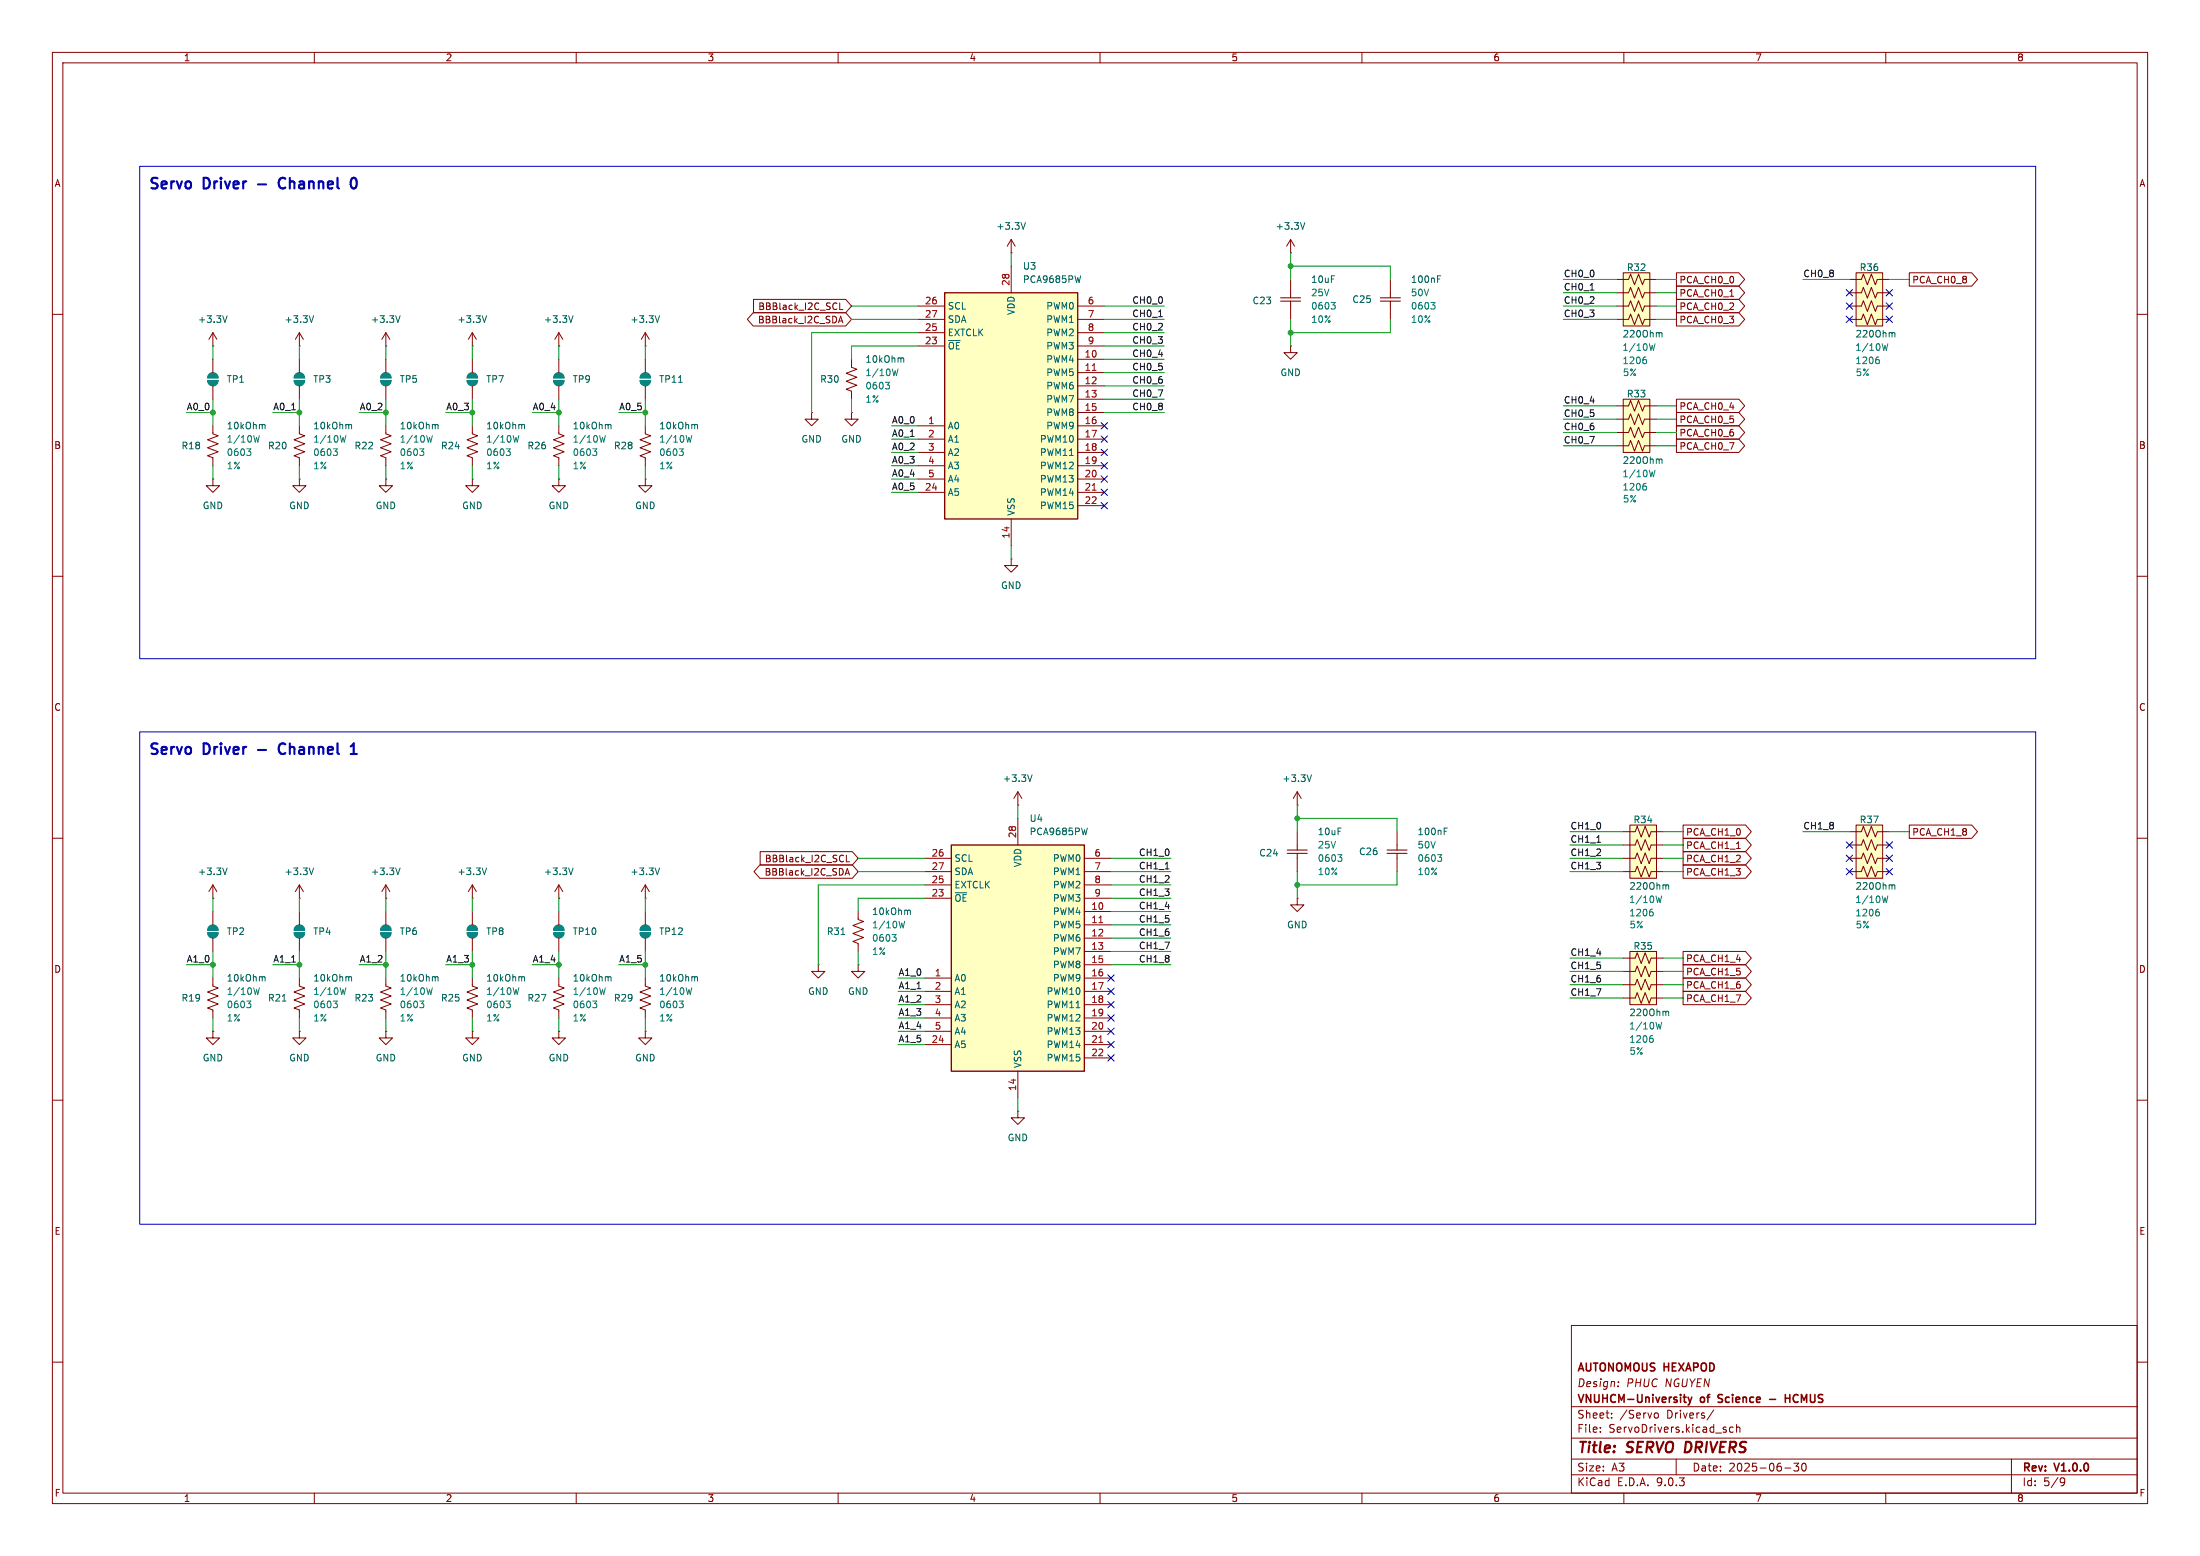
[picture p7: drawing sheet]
<svg xmlns="http://www.w3.org/2000/svg" width="420mm" height="297mm" viewBox="0 0 420 297" stroke-linecap="round" stroke-linejoin="round" font-family="sans-serif">
<g fill="none" stroke="#840000" stroke-width=".19">
<path d="M10 10h400v277h-400zM12 12h396v273h-396zM60 10v2M110 10v2M160 10v2M210 10v2M260 10v2M310 10v2M360 10v2M10 60h2M408 60h2M10 110h2"/>
<path d="M408 110h2M10 160h2M408 160h2M10 210h2M408 210h2M300 253h108v32h-108zM10 260h2M300 278.5h108M300 274.5h108M300 268.5h108M305.5 273.2v.2M305.5 272.5v.1"/>
<path d="M307.7 270.5v.2M307.7 269.8v.1M308.9 264.5v.2M309 263.8v.1M315.9 269.8l.4-.1 .3 .3-.2 .6-.3 .1-.2-.2M320 278.5v3M327.2 269.1l-1.3 1.9M330.9 272.5l-.5-.1-.2 .3 .1 .6h.6M331.5 272.5l.2-.1 .4 .1 .1 .9M331.5 271.9v1.5M342.4 279.3h1l-.5 .6 .4 .1v.6l-.2 .2-.7-.2M344.1 279.4l.2-.1a.8 .8 0 0 1 .5 .7 .8 .8 0 0 1-.5 .8l-.2-.2-.2-.4z"/>
<path d="M384 278.5v6.5M408 260h2M60 285v2M110 285v2M160 285v2M210 285v2M260 285v2M300 281.5h108M310 285v2M340.7 280.2h1.2M360 285v2M393.6 282.1l.5 .1a.99 .99 0 0 1-.4 1.4h-.3"/>
<path d="M394.2 282.7l-.3 .3h-.3"/>
</g>
<path d="M321.9 275.2l-.3 2h.5" fill="none" stroke="#840000" stroke-width=".4"/>
<path d="M321.3 266.7h.6M321.6 267.6l.3 .1M322.3 266.7l.3 1M322.6 267.7l-.3 .5M323 266.7l-.4 1M328 267.6l.2 .1M328 266.3v.5M337.8 267.1h1.2M340.8 266.2v1.5M340.8 266.9h.9M341.7 266.2v1.5" fill="none" stroke="#840000" stroke-width=".3"/>
<path d="M181.6 161.3h25.4v43.2h-25.4z" fill="#ffffc2"/>
<path d="M181.6 161.3h25.4v43.2h-25.4z" fill="none" stroke="#840000" stroke-width=".25"/>
<g fill="none" stroke="#840000" stroke-width=".19">
<path d="M40.6 66h.1M40.6 63.5l-.7 1.3M40.6 63.5l.8 1.3M40.6 63.5v2.5M57.1 66h.1M57.1 63.5l-.7 1.3M57.1 63.5l.8 1.3M57.1 63.5v2.5M57.1 68.6v2.5M57.1 73.7v2.5M73.7 66h.1M73.7 63.5v2.5"/>
<path d="M73.7 68.6v2.5M73.7 73.7v2.5M73.7 63.5l-.8 1.3M73.7 63.5l.7 1.3M90.2 66h.1M90.2 63.5v2.5M90.2 63.5l-.8 1.3M90.2 63.5l.7 1.3M40.6 91.4v1.3h1.3l-1.3 1.3-1.2-1.3h1.2M40.6 91.4h.1M40.6 81.3v1.5l1.1 .4-2.1 .7 2.1 .8-2.1 .8 2.1 .7-2.1 .8 1 .4v1.5M57.1 91.4v1.3h1.3l-1.3 1.3-1.2-1.3h1.2"/>
<path d="M57.1 91.4h.1M57.1 81.3v1.5l1.1 .4-2.1 .7 2.1 .8-2.1 .8 2.1 .7-2.1 .8 1 .4v1.5M90.2 91.4v1.3h1.2l-1.2 1.3-1.3-1.3h1.3M90.2 91.4h.1M194.3 156.2v5.1M247.6 153.7h.1M247.6 151.1l-.7 1.3M247.6 151.1l.8 1.3M247.6 151.1v2.6M247.6 158.8v2.5M40.6 171.5h.1M40.6 168.9v2.6"/>
<path d="M40.6 168.9l-.7 1.3M40.6 168.9l.8 1.3M73.7 171.5h.1M73.7 168.9v2.6M73.7 174v2.5M73.7 179.1v2.5M73.7 168.9l-.8 1.3M73.7 168.9l.7 1.3M90.2 174v2.5M90.2 179.1v2.5M176.5 163.8h5.1M176.5 166.4h5.1"/>
<path d="M176.5 168.9h5.1M176.5 171.5h5.1M207 163.8h5.1M207 166.4h5.1M207 168.9h5.1M207 171.5h5.1M207 174h5.1M207 176.5h5.1M207 179.1h5.1M247.6 171.5v1.2h1.3l-1.3 1.3-1.2-1.3h1.2M247.6 171.5h.1M247.6 163.8v2.6"/>
<path d="M176.5 186.7h5.1M176.5 189.2h5.1M176.5 191.8h5.1M176.5 194.3h5.1M176.5 196.9h5.1M176.5 199.4h5.1M207 186.7h5.1M207 189.2h5.1M207 191.8h5.1M207 194.3h5.1M207 196.9h5.1M207 199.4h5.1"/>
<path d="M207 181.6h5.1M207 184.2h5.1M194.3 204.5v5.1M207 201.9h5.1"/>
</g>
<path d="M209.8 176.1h.7M209.8 199h.7" fill="none" stroke="#a90000" stroke-width=".19"/>
<path d="M43.4 60.3l-.5 1.2M59.9 60.3l-.5 1.2M76.4 60.3l-.4 1.2M92.9 60.3l-.4 1.2M50.2 81l.4 .2v.7M66.8 81l.3 .2v.7M207.6 158.1l-.3 1.2M250.4 147.9l-.5 1.3M43.4 165.7l-.5 1.2M76.4 165.7l-.4 1.2" fill="none" stroke="#006464" stroke-width=".19"/>
<g fill="none" stroke="#008484" stroke-width=".19">
<path d="M56.1 72.6h2.1M56.1 72.1h2.1M72.6 72.6h2.1M72.6 72.1h2.1M47.1 85.7h.8l-.4 .5M47.6 86.2l.3 .2v.3l-.3 .2M49.5 83.1l-.3 1.3-.2-.9-.3 .9M63.6 85.7h.8l-.4 .5M64.2 86.2l.2 .2v.3l-.2 .2M66 83.1l-.3 1.3-.2-.9-.3 .9M72.6 178.1h2.1M72.6 177.5h2.1"/>
<path d="M89.2 178.1h2M89.2 177.5h2M255.4 163.1h.8l-.5 .5M255.9 163.6l.3 .3v.3l-.3 .2"/>
</g>
<g fill="#008484" stroke="#008484" stroke-width=".19">
<path d="M89.2 178.1h2a1.02 1.02 0 0 1-1 1 1.02 1.02 0 0 1-1-1z"/>
<path d="M89.5 176.8a1.02 1.02 0 0 1 1.1-.2 1.02 1.02 0 0 1 .6 .9h-2z"/>
<path d="M72.6 72.6h2.1a1.02 1.02 0 0 1-1 1.1 1.02 1.02 0 0 1-1.1-1.1z"/>
<path d="M72.9 71.4a1.02 1.02 0 0 1 1.1-.2 1.02 1.02 0 0 1 .7 .9h-2.1z"/>
<path d="M72.6 178.1h2.1a1.02 1.02 0 0 1-1 1 1.02 1.02 0 0 1-1.1-1z"/>
<path d="M72.9 176.8a1.02 1.02 0 0 1 1.1-.2 1.02 1.02 0 0 1 .7 .9h-2.1z"/>
<path d="M56.1 72.6h2.1a1.02 1.02 0 0 1-1.1 1.1 1.02 1.02 0 0 1-1-1.1z"/>
<path d="M56.4 71.4a1.02 1.02 0 0 1 1.1-.2 1.02 1.02 0 0 1 .7 .9h-2.1z"/>
</g>
<path d="M245.7 162.9h3.9M245.7 162.3h3.9M247.6 161.3v1M247.6 162.9v.9" fill="none" stroke="#840000" stroke-width=".2"/>
<path d="M309.9 76.2h5.1v10.2h-5.1z" fill="#ffffc2"/>
<g fill="none" stroke="#840000" stroke-width=".19">
<path d="M246.4 53.3v2.6M246.4 58.4v2.6M40.6 68.6v2.5M40.6 73.7v2.5M123.2 68.6v2.5M123.2 73.7v2.5M308.6 77.5h2.3l.4-1 .7 2 .8-2 .8 2 .3-1h2.3M309.9 76.2h5.1v10.2h-5.1zM73.7 91.4v1.3h1.2l-1.2 1.3-1.3-1.3h1.3M73.7 91.4h.1M308.6 85.1h2.3l.4-1 .7 2 .8-2 .8 2 .3-1h2.3M308.6 82.6h2.3l.4-1.1 .7 2.1 .8-2.1 .8 2.1 .3-1h2.3"/>
<path d="M308.6 80h2.3l.4-1 .7 2 .8-2 .8 2 .3-1h2.3M193 106.7v1.3h1.3l-1.3 1.2-1.2-1.2h1.2M193 106.7h.1M266.7 158.8v2.5M40.6 174v2.5M40.6 179.1v2.5M266.7 163.8v2.6M90.2 196.9v1.2h1.2l-1.2 1.3-1.3-1.3h1.3M90.2 196.9h.1M106.7 196.9v1.2h1.2l-1.2 1.3-1.3-1.3h1.3M106.7 196.9h.1M106.7 186.7v1.5l1 .4-2 .8 2 .7-2 .8 2 .7-2 .8 1 .4v1.5"/>
<path d="M123.2 186.7v1.5l1 .4-2 .8 2 .7-2 .8 2 .7-2 .8 1 .4v1.5"/>
</g>
<path d="M129.5 73h.8M316.9 87.6l.4 .2v.7M275.7 158.7h.4M275.7 158.1h.6M116.3 186.4l.3 .2v.7M132.8 186.4l.4 .2v.7" fill="none" stroke="#006464" stroke-width=".19"/>
<g fill="none" stroke="#008484" stroke-width=".19">
<path d="M254.1 57.7h.8l-.4 .5M254.7 58.2l.2 .3v.3l-.2 .2M39.6 72.6h2.1M39.6 72.1h2.1M122.2 72.6h2M122.2 72.1h2M314 92.3h.2M314.1 92.8l.2 .2v.3l-.2 .2M316 89.7l-.4 1.3-.2-.9-.2 .9M39.6 178.1h2.1M39.6 177.5h2.1M274.4 163.1h.8l-.4 .5"/>
<path d="M275 163.6l.2 .3v.3l-.2 .2M113.1 191.1h.8l-.4 .5M113.7 191.6l.2 .2v.3l-.2 .2M115.6 188.5l-.3 1.3-.3-.9-.2 .9M129.7 191.1h.7l-.4 .5M130.2 191.6l.2 .2v.3l-.2 .2M132.1 188.5l-.3 1.3-.3-.9-.2 .9"/>
</g>
<path d="M244.5 57.5h3.8M244.5 56.8h3.8M246.4 55.9v.9M246.4 57.5v.9M264.8 162.9h3.8M264.8 162.3h3.8M266.7 161.3v1M266.7 162.9v.9" fill="none" stroke="#840000" stroke-width=".2"/>
<g fill="#008484" stroke="#008484" stroke-width=".19">
<path d="M39.6 72.6h2.1a1.02 1.02 0 0 1-1.1 1.1 1.02 1.02 0 0 1-1-1.1z"/>
<path d="M39.9 71.4a1.02 1.02 0 0 1 1.1-.2 1.02 1.02 0 0 1 .7 .9h-2.1z"/>
<path d="M39.6 178.1h2.1a1.02 1.02 0 0 1-1.1 1 1.02 1.02 0 0 1-1-1z"/>
<path d="M39.9 176.8a1.02 1.02 0 0 1 1.1-.2 1.02 1.02 0 0 1 .7 .9h-2.1z"/>
<path d="M122.2 72.6h2a1.02 1.02 0 0 1-1 1.1 1.02 1.02 0 0 1-1-1.1z"/>
<path d="M122.5 71.4a1.02 1.02 0 0 1 1.1-.2 1.02 1.02 0 0 1 .6 .9h-2z"/>
</g>
<path d="M354.3 157.5h5.1v10.1h-5.1z" fill="#ffffc2"/>
<path d="M353.1 158.8h2.2l.4-1.1 .8 2.1 .8-2.1 .7 2.1 .4-1h2.3M354.3 157.5h5.1v10.1h-5.1zM353.1 166.4h2.2l.4-1 .8 2 .8-2 .7 2 .4-1h2.3M353.1 163.8h2.2l.4-1 .8 2 .8-2 .7 2 .4-1h2.3M353.1 161.3h2.2l.4-1 .8 2 .8-2 .7 2 .4-1h2.3" fill="none" stroke="#840000" stroke-width=".19"/>
<path d="M361.4 168.9l.3 .2v.6" fill="none" stroke="#006464" stroke-width=".19"/>
<path d="M358.4 173.6h.3M358.6 174l.2 .3v.3l-.2 .2M360.4 171l-.3 1.3-.2-.9-.3 .9" fill="none" stroke="#008484" stroke-width=".19"/>
<path d="M311.1 181.6h5.1v10.2h-5.1z" fill="#ffffc2"/>
<path d="M309.9 190.5h2.3l.3-1 .8 2 .8-2 .7 2 .4-1h2.3M309.9 188h2.3l.3-1.1 .8 2.1 .8-2.1 .7 2.1 .4-1h2.3M309.9 185.4h2.3l.3-1 .8 2 .8-2 .7 2 .4-1h2.3M309.9 182.9h2.3l.3-1 .8 2 .8-2 .7 2 .4-1h2.3M311.1 181.6h5.1v10.2h-5.1z" fill="none" stroke="#840000" stroke-width=".19"/>
<path d="M318.2 193l.4 .2v.7" fill="none" stroke="#006464" stroke-width=".19"/>
<path d="M315.3 197.7h.2M315.4 198.2l.2 .2v.3l-.2 .3M317.2 195.1l-.3 1.3-.2-.9-.3 .9" fill="none" stroke="#008484" stroke-width=".19"/>
<path d="M311.1 157.5h5.1v10.1h-5.1z" fill="#ffffc2"/>
<g fill="none" stroke="#840000" stroke-width=".19">
<path d="M193 48.3h.1M193 45.7l-.7 1.3M193 45.7l.8 1.3M193 45.7v2.6M265.4 53.3v2.6M265.4 58.4v2.6M246.4 66v1.3h1.2l-1.2 1.3-1.3-1.3h1.3M246.4 66h.1M73.7 81.3v1.5l1 .4-2.1 .7 2.1 .8-2.1 .8 2.1 .7-2.1 .8 1.1 .4v1.5M123.2 81.3v1.5l1 .4-2 .7 2 .8-2 .8 2 .7-2 .8 1 .4v1.5M309.9 158.8h2.3l.3-1.1 .8 2.1 .8-2.1 .7 2.1 .4-1h2.3M311.1 157.5h5.1v10.1h-5.1z"/>
<path d="M57.1 171.5h.1M57.1 168.9l-.7 1.3M57.1 168.9l.8 1.3M57.1 168.9v2.6M57.1 174v2.5M57.1 179.1v2.5M309.9 166.4h2.3l.3-1 .8 2 .8-2 .7 2 .4-1h2.3M309.9 163.8h2.3l.3-1 .8 2 .8-2 .7 2 .4-1h2.3M309.9 161.3h2.3l.3-1 .8 2 .8-2 .7 2 .4-1h2.3M40.6 196.9v1.2h1.3l-1.3 1.3-1.2-1.3h1.2M40.6 196.9h.1M40.6 186.7v1.5l1.1 .4-2.1 .8 2.1 .7-2.1 .8 2.1 .7-2.1 .8 1 .4v1.5"/>
<path d="M57.1 196.9v1.2h1.3l-1.3 1.3-1.2-1.3h1.2M57.1 196.9h.1M73.7 196.9v1.2h1.2l-1.2 1.3-1.3-1.3h1.3M73.7 196.9h.1M73.7 186.7v1.5l1 .4-2.1 .8 2.1 .7-2.1 .8 2.1 .7-2.1 .8 1.1 .4v1.5M90.2 186.7v1.5l1 .4-2 .8 2 .7-2 .8 2 .7-2 .8 1 .4v1.5M123.2 196.9v1.2h1.3l-1.3 1.3-1.3-1.3h1.3M123.2 196.9h.1M156.2 184.2v1.2h1.3l-1.3 1.3-1.3-1.3h1.3M156.2 184.2h.1M163.8 184.2v1.2h1.3l-1.3 1.3-1.2-1.3h1.2M163.8 184.2h.1"/>
<path d="M194.3 212.1v1.3h1.3l-1.3 1.2-1.3-1.2h1.3M194.3 212.1h.1"/>
</g>
<path d="M195.8 42.5l-.5 1.3M274.4 53.3h.5M274.4 52.6h.6M83.3 81l.3 .2v.7M132.8 81l.4 .2v.7M59.9 165.7l-.5 1.2M318.2 168.9l.4 .2v.6M50.2 186.4l.4 .2v.7M83.3 186.4l.3 .2v.7M99.8 186.4l.3 .2v.7" fill="none" stroke="#006464" stroke-width=".19"/>
<g fill="none" stroke="#008484" stroke-width=".19">
<path d="M273.2 57.7h.7l-.4 .5M273.7 58.2l.2 .3v.3l-.2 .2M80.1 85.7h.8l-.4 .5M80.7 86.2l.2 .2v.3l-.2 .2M82.5 83.1l-.3 1.3-.2-.9-.2 .9M129.7 85.7h.7l-.4 .5M130.2 86.2l.2 .2v.3l-.2 .2M132.1 83.1l-.3 1.3-.3-.9-.2 .9M56.1 178.1h2.1M56.1 177.5h2.1M315.3 173.6h.2M315.4 174l.2 .3v.3l-.2 .2"/>
<path d="M317.2 171l-.3 1.3-.2-.9-.3 .9M47.1 191.1h.8l-.4 .5M47.6 191.6l.3 .2v.3l-.3 .2M49.5 188.5l-.3 1.3-.2-.9-.3 .9M80.1 191.1h.8l-.4 .5M80.7 191.6l.2 .2v.3l-.2 .2M82.5 188.5l-.3 1.3-.2-.9-.2 .9M96.6 191.1h.8l-.4 .5M97.2 191.6l.2 .2v.3l-.2 .2M99.1 188.5l-.4 1.3-.2-.9-.2 .9"/>
</g>
<g fill="#008484" stroke="#008484" stroke-width=".19">
<path d="M56.1 178.1h2.1a1.02 1.02 0 0 1-1.1 1 1.02 1.02 0 0 1-1-1z"/>
<path d="M56.4 176.8a1.02 1.02 0 0 1 1.1-.2 1.02 1.02 0 0 1 .7 .9h-2.1z"/>
</g>
<path d="M263.5 57.5h3.8M263.5 56.8h3.8M265.4 55.9v.9M265.4 57.5v.9" fill="none" stroke="#840000" stroke-width=".2"/>
<path d="M354.3 52.1h5.1v10.1h-5.1z" fill="#ffffc2"/>
<path d="M353.1 58.4h2.2l.4-1 .8 2 .8-2 .7 2 .4-1h2.3M353.1 55.9h2.2l.4-1 .8 2 .8-2 .7 2 .4-1h2.3M353.1 53.3h2.2l.4-1 .8 2.1 .8-2.1 .7 2.1 .4-1.1h2.3M354.3 52.1h5.1v10.1h-5.1zM123.2 66h.1M123.2 63.5l-.8 1.3M123.2 63.5l.8 1.3M123.2 63.5v2.5M353.1 61h2.2l.4-1.1 .8 2.1 .8-2.1 .7 2.1 .4-1h2.3" fill="none" stroke="#840000" stroke-width=".19"/>
<path d="M125.9 60.3l-.4 1.2M361.4 63.5l.3 .2v.6" fill="none" stroke="#006464" stroke-width=".19"/>
<path d="M358.4 68.1h.3M358.6 68.6l.2 .3v.3l-.2 .2M360.4 65.6l-.3 1.3-.2-.9-.3 .9" fill="none" stroke="#008484" stroke-width=".19"/>
<path d="M180.3 55.9h25.4v43.2h-25.4z" fill="#ffffc2"/>
<path d="M180.3 55.9h25.4v43.2h-25.4z" fill="none" stroke="#840000" stroke-width=".25"/>
<g fill="none" stroke="#840000" stroke-width=".19">
<path d="M175.3 58.4h5M193 50.8v5.1M205.7 58.4h5.1M246.4 48.3h.1M246.4 45.7l-.8 1.3M246.4 45.7l.7 1.3M246.4 45.7v2.6M90.2 68.6v2.5M90.2 73.7v2.5M106.7 66h.1M106.7 63.5l-.8 1.3M106.7 63.5l.7 1.3"/>
<path d="M106.7 63.5v2.5M106.7 68.6v2.5M106.7 73.7v2.5M154.9 78.7v1.3h1.3l-1.3 1.3-1.2-1.3h1.2M154.9 78.7h.1M162.6 68.6v1.5l1 .4-2.1 .7 2.1 .8-2.1 .8 2.1 .7-2.1 .8 1.1 .4v1.5M162.6 78.7v1.3h1.2l-1.2 1.3-1.3-1.3h1.3M162.6 78.7h.1M175.3 61h5M175.3 63.5h5M175.3 66h5M205.7 61h5.1"/>
<path d="M205.7 63.5h5.1M205.7 66h5.1M205.7 68.6h5.1M205.7 71.1h5.1M205.7 73.7h5.1M205.7 76.2h5.1M205.7 78.7h5.1M90.2 81.3v1.5l1 .4-2 .7 2 .8-2 .8 2 .7-2 .8 1 .4v1.5M106.7 81.3v1.5l1 .4-2 .7 2 .8-2 .8 2 .7-2 .8 1 .4v1.5M106.7 91.4v1.3h1.2l-1.2 1.3-1.3-1.3h1.3M106.7 91.4h.1M123.2 91.4v1.3h1.3l-1.3 1.3-1.3-1.3h1.3"/>
<path d="M123.2 91.4h.1M175.3 81.3h5M175.3 83.8h5M175.3 86.4h5M175.3 88.9h5M175.3 91.4h5M175.3 94h5M193 99.1v5M205.7 81.3h5.1M205.7 83.8h5.1M205.7 86.4h5.1M205.7 88.9h5.1"/>
<path d="M205.7 91.4h5.1M205.7 94h5.1M205.7 96.5h5.1M194.3 153.7h.1M194.3 151.1l-.8 1.3M194.3 151.1l.8 1.3M194.3 151.1v2.6M90.2 171.5h.1M90.2 168.9v2.6M90.2 168.9l-.8 1.3M90.2 168.9l.7 1.3M106.7 171.5h.1"/>
<path d="M106.7 168.9v2.6M106.7 174v2.5M106.7 179.1v2.5M106.7 168.9l-.8 1.3M106.7 168.9l.7 1.3M123.2 171.5h.1M123.2 168.9v2.6M123.2 174v2.5M123.2 179.1v2.5M123.2 168.9l-.8 1.3M123.2 168.9l.8 1.3M163.8 174v1.5l1 .4-2 .8 2 .7-2 .8 2 .7-2 .8 1 .4v1.5"/>
<path d="M57.1 186.7v1.5l1.1 .4-2.1 .8 2.1 .7-2.1 .8 2.1 .7-2.1 .8 1 .4v1.5"/>
</g>
<path d="M208.5 70.7h.7M208.5 93.6h.7" fill="none" stroke="#a90000" stroke-width=".19"/>
<g fill="none" stroke="#006464" stroke-width=".19">
<path d="M206.3 52.6l-.3 1.3M249.1 42.5l-.4 1.3M109.4 60.3l-.4 1.2M172.2 68.3l.3 .2v.7M99.8 81l.3 .2v.7M116.3 81l.3 .2v.7M197 147.9l-.4 1.3M92.9 165.7l-.4 1.2M109.4 165.7l-.4 1.2M125.9 165.7l-.4 1.2M160.6 178.4h.7M173.4 173.7l.4 .2v.7"/>
<path d="M53.9 191.1h.7M66.8 186.4l.3 .2v.7"/>
</g>
<g fill="none" stroke="#008484" stroke-width=".19">
<path d="M89.2 72.6h2M89.2 72.1h2M105.7 72.6h2M105.7 72.1h2M169 73h.8l-.4 .5M169.6 73.5l.2 .2v.3l-.2 .2M171.4 70.4l-.3 1.3-.2-.9-.2 .9M96.6 85.7h.8l-.4 .5M97.2 86.2l.2 .2v.3l-.2 .2M99.1 83.1l-.4 1.3-.2-.9-.2 .9M113.1 85.7h.8l-.4 .5M113.7 86.2l.2 .2v.3l-.2 .2"/>
<path d="M115.6 83.1l-.3 1.3-.3-.9-.2 .9M105.7 178.1h2M105.7 177.5h2M122.2 178.1h2M122.2 177.5h2M170.3 178.4h.8l-.4 .5M170.8 178.9l.3 .2v.3l-.3 .2M172.7 175.8l-.3 1.3-.2-.9-.3 .9M63.6 191.1h.8l-.4 .5M64.2 191.6l.2 .2v.3l-.2 .2M66 188.5l-.3 1.3-.2-.9-.3 .9"/>
</g>
<g fill="#008484" stroke="#008484" stroke-width=".19">
<path d="M89.2 72.6h2a1.02 1.02 0 0 1-1 1.1 1.02 1.02 0 0 1-1-1.1z"/>
<path d="M89.5 71.4a1.02 1.02 0 0 1 1.1-.2 1.02 1.02 0 0 1 .6 .9h-2z"/>
<path d="M105.7 178.1h2a1.02 1.02 0 0 1-1 1 1.02 1.02 0 0 1-1-1z"/>
<path d="M106 176.8a1.02 1.02 0 0 1 1.1-.2 1.02 1.02 0 0 1 .6 .9h-2z"/>
<path d="M122.2 178.1h2a1.02 1.02 0 0 1-1 1 1.02 1.02 0 0 1-1-1z"/>
<path d="M122.5 176.8a1.02 1.02 0 0 1 1.1-.2 1.02 1.02 0 0 1 .6 .9h-2z"/>
<path d="M105.7 72.6h2a1.02 1.02 0 0 1-1 1.1 1.02 1.02 0 0 1-1-1.1z"/>
<path d="M106 71.4a1.02 1.02 0 0 1 1.1-.2 1.02 1.02 0 0 1 .6 .9h-2z"/>
</g>
<path d="M309.9 52.1h5.1v10.1h-5.1z" fill="#ffffc2"/>
<g fill="none" stroke="#840000" stroke-width=".19">
<path d="M143.8 59.7h17.6l1.2 1.3-1.2 1.2h-17.6l-1.1-1.2zM143.8 57.1h17.6l1.2 1.3-1.2 1.3h-17.6zM160.3 57.8v1.3h.6M308.6 58.4h2.3l.4-1 .7 2 .8-2 .8 2 .3-1h2.3M308.6 55.9h2.3l.4-1 .7 2 .8-2 .8 2 .3-1h2.3M308.6 53.3h2.3l.4-1 .7 2.1 .8-2.1 .8 2.1 .3-1.1h2.3M309.9 52.1h5.1v10.1h-5.1zM320 54.6h12l1.1 1.3-1.1 1.3h-12zM320 57.1h12l1.1 1.3-1.1 1.3h-12zM320 59.7h12l1.1 1.3-1.1 1.2h-12zM320 52.1h12l1.1 1.2-1.1 1.3h-12zM330.2 56.6h.8"/>
<path d="M364.5 52.1h11.9l1.1 1.2-1.1 1.3h-11.9zM160.1 61.6l.4-1.2 .4 1.2M160.2 61.3h.6M308.6 61h2.3l.4-1.1 .7 2.1 .8-2.1 .8 2.1 .3-1h2.3M320 76.2h12l1.1 1.3-1.1 1.2h-12zM320 78.7h12l1.1 1.3-1.1 1.3h-12zM320 81.3h12l1.1 1.3-1.1 1.2h-12zM320 83.8h12l1.1 1.3-1.1 1.3h-12zM321.3 157.5h11.9l1.1 1.3-1.1 1.2h-11.9zM364.5 157.5h11.9l1.1 1.3-1.1 1.2h-11.9zM145.1 165.1h17.6l1.1 1.3-1.1 1.2h-17.6l-1.2-1.2zM145.1 162.6h17.6l1.1 1.2-1.1 1.3h-17.6z"/>
<path d="M161.3 167l.5-1.2 .4 1.2M161.5 166.7h.6M161.6 163.2v1.3h.6M321.3 165.1h11.9l1.1 1.3-1.1 1.2h-11.9zM321.3 162.6h11.9l1.1 1.2-1.1 1.3h-11.9zM321.3 160h11.9l1.1 1.3-1.1 1.3h-11.9zM331.5 162h.7M321.3 181.6h11.9l1.1 1.3-1.1 1.3h-11.9zM321.3 189.2h11.9l1.1 1.3-1.1 1.3h-11.9zM321.3 184.1h11.9l1.1 1.3-1.1 1.3h-11.9zM321.3 186.7h11.9l1.1 1.3-1.1 1.2h-11.9z"/>
</g>
<path d="M316.9 63.5l.4 .2v.6" fill="none" stroke="#006464" stroke-width=".19"/>
<path d="M314 68.1h.2M314.1 68.6l.2 .3v.3l-.2 .2M316 65.6l-.4 1.3-.2-.9-.2 .9" fill="none" stroke="#008484" stroke-width=".19"/>
<path d="M303.6 55.4h.7M221.2 60.4h.7M222.5 165.9h.7M304.8 160.8h.8" fill="none" stroke="#0f0f0f" stroke-width=".19"/>
<g fill="none" stroke="#009600" stroke-width=".19">
<path d="M162.6 58.4h12.7M193 48.3v2.5M210.8 58.4h11.4M246.4 48.3v5M246.4 50.8h19v2.5M298.4 53.3h10.2M298.4 58.4h10.2M298.4 55.9h10.2M316.2 53.3h3.8M316.2 58.4h3.8M316.2 55.9h3.8M344.2 53.3h8.9"/>
<path d="M360.7 53.3h3.8M35.6 78.7h5M40.6 66v2.6M40.6 76.2v5.1M52.1 78.7h5M57.1 66v2.6M57.1 76.2v5.1M68.6 78.7h5.1M73.7 66v2.6M73.7 76.2v5.1M85.1 78.7h5.1M90.2 66v2.6"/>
<path d="M90.2 76.2v5.1M101.6 78.7h5.1M106.7 66v2.6M106.7 76.2v5.1M118.1 78.7h5.1M123.2 66v2.6M123.2 76.2v5.1M162.6 61h12.7M162.6 76.2v2.5M175.3 63.5h-20.4v15.2M175.3 66h-12.7v2.6M210.8 78.7h11.4"/>
<path d="M210.8 63.5h11.4M210.8 61h11.4M210.8 66h11.4M210.8 71.1h11.4M210.8 68.6h11.4M210.8 73.7h11.4M210.8 76.2h11.4M246.4 61v5M265.4 61v2.5h-19M298.4 77.5h10.2M298.4 61h10.2M316.2 77.5h3.8"/>
<path d="M316.2 61h3.8M40.6 88.9v2.5M57.1 88.9v2.5M73.7 88.9v2.5M90.2 88.9v2.5M106.7 88.9v2.5M123.2 88.9v2.5M170.2 81.3h5.1M170.2 83.8h5.1M170.2 91.4h5.1M170.2 94h5.1M170.2 88.9h5.1"/>
<path d="M170.2 86.4h5.1M298.4 82.6h10.2M298.4 85.1h10.2M298.4 80h10.2M316.2 82.6h3.8M316.2 85.1h3.8M316.2 80h3.8M193 104.1v2.6M194.3 153.7v2.5M247.6 153.7v5.1M247.6 156.2h19.1v2.6M299.7 158.8h10.2"/>
<path d="M317.5 158.8h3.8M344.2 158.8h8.9M360.7 158.8h3.8M40.6 171.5v2.5M57.1 171.5v2.5M73.7 171.5v2.5M90.2 171.5v2.5M106.7 171.5v2.5M123.2 171.5v2.5M163.8 163.8h12.7M163.8 166.4h12.7M176.5 171.5h-12.7v2.5"/>
<path d="M176.5 168.9h-20.3v15.3M212.1 163.8h11.4M212.1 166.4h11.4M212.1 171.5h11.4M212.1 168.9h11.4M212.1 179.1h11.4M212.1 174h11.4M212.1 176.5h11.4M247.6 166.4v5.1M266.7 166.4v2.5h-19.1M299.7 161.3h10.2M299.7 163.8h10.2"/>
<path d="M299.7 166.4h10.2M317.5 161.3h3.8M317.5 163.8h3.8M317.5 166.4h3.8M35.6 184.2h5M40.6 181.6v5.1M40.6 194.3v2.6M52.1 184.2h5M57.1 181.6v5.1M57.1 194.3v2.6M68.6 184.2h5.1M73.7 181.6v5.1"/>
<path d="M73.7 194.3v2.6M85.1 184.2h5.1M90.2 181.6v5.1M90.2 194.3v2.6M101.6 184.2h5.1M106.7 181.6v5.1M106.7 194.3v2.6M118.1 184.2h5.1M123.2 181.6v5.1M123.2 194.3v2.6M163.8 181.6v2.6M171.4 199.4h5.1"/>
<path d="M171.4 191.8h5.1M171.4 194.3h5.1M171.4 196.9h5.1M171.4 186.7h5.1M171.4 189.2h5.1M212.1 184.2h11.4M212.1 181.6h11.4M299.7 185.4h10.2M299.7 182.9h10.2M299.7 190.5h10.2M299.7 188h10.2M317.5 185.4h3.8"/>
<path d="M317.5 182.9h3.8M317.5 190.5h3.8M317.5 188h3.8M194.3 209.6v2.5"/>
</g>
<g fill="none" stroke="#000084" stroke-width=".19">
<path d="M352.5 55.3l1.2 1.2M352.5 57.8l1.2 1.2M353.7 57.8l-1.2 1.2M353.7 55.3l-1.2 1.2M360.1 55.3l1.2 1.2M360.1 57.8l1.2 1.2M361.3 55.3l-1.2 1.2M361.3 57.8l-1.2 1.2M352.5 60.4l1.2 1.2M353.7 60.4l-1.2 1.2M360.1 60.4l1.2 1.2M361.3 60.4l-1.2 1.2"/>
<path d="M210.2 83.2l1.2 1.2M210.2 80.7l1.2 1.2M210.2 93.4l1.2 1.2M210.2 85.8l1.2 1.2M210.2 88.3l1.2 1.2M210.2 95.9l1.2 1.2M210.2 90.8l1.2 1.2M211.4 83.2l-1.2 1.2M211.4 80.7l-1.2 1.2M211.4 93.4l-1.2 1.2M211.4 85.8l-1.2 1.2M211.4 88.3l-1.2 1.2"/>
<path d="M211.4 95.9l-1.2 1.2M211.4 90.8l-1.2 1.2M352.5 165.8l1.2 1.2M352.5 163.2l1.2 1.2M352.5 160.7l1.2 1.2M353.7 165.8l-1.2 1.2M353.7 163.2l-1.2 1.2M353.7 160.7l-1.2 1.2M360.1 165.8l1.2 1.2M360.1 163.2l1.2 1.2M360.1 160.7l1.2 1.2M361.3 165.8l-1.2 1.2"/>
<path d="M361.3 163.2l-1.2 1.2M361.3 160.7l-1.2 1.2M211.5 198.8l1.2 1.2M211.5 193.7l1.2 1.2M211.5 196.2l1.2 1.3M211.5 191.2l1.2 1.2M211.5 186.1l1.2 1.2M211.5 188.6l1.2 1.2M212.7 198.8l-1.2 1.2M212.7 193.7l-1.2 1.2M212.7 196.2l-1.2 1.3M212.7 191.2l-1.2 1.2"/>
<path d="M212.7 186.1l-1.2 1.2M212.7 188.6l-1.2 1.2M211.5 201.3l1.2 1.2M212.7 201.3l-1.2 1.2"/>
</g>
<path d="M49.2 35.2h1.6M54.1 33.9a1.03 1.03 0 0 0-.9 1.1 1.03 1.03 0 0 0 .9 1M67.1 34.1a.49 .49 0 0 1 .5-.2 .49 .49 0 0 1 .4 .4 1.05 1.05 0 0 1-.6 1.7 1.24 1.24 0 0 1-.3-1.9zM49.2 143.2h1.6M54.1 141.9a1.03 1.03 0 0 0-.9 1 1.03 1.03 0 0 0 .9 1M66.9 143.9h1.2M66.9 142.5l.6-.6v2" fill="none" stroke="#0000c2" stroke-width=".41"/>
<path d="M26.7 31.8h361.9v93.9h-361.9zM26.7 139.7h361.9v94h-361.9z" fill="none" stroke="#0000c2" stroke-width=".19"/>
<g fill="#009600" stroke="#009600" stroke-width=".19">
<circle cx="73.7" cy="78.7" r=".46"/>
<circle cx="40.6" cy="78.7" r=".46"/>
<circle cx="57.1" cy="78.7" r=".46"/>
<circle cx="106.7" cy="184.2" r=".46"/>
<circle cx="123.2" cy="184.2" r=".46"/>
<circle cx="123.2" cy="78.7" r=".46"/>
<circle cx="90.2" cy="78.7" r=".46"/>
<circle cx="106.7" cy="78.7" r=".46"/>
<circle cx="57.1" cy="184.2" r=".46"/>
<circle cx="40.6" cy="184.2" r=".46"/>
<circle cx="73.7" cy="184.2" r=".46"/>
<circle cx="90.2" cy="184.2" r=".46"/>
<circle cx="246.4" cy="63.5" r=".46"/>
<circle cx="246.4" cy="50.8" r=".46"/>
<circle cx="247.6" cy="156.2" r=".46"/>
<circle cx="247.6" cy="168.9" r=".46"/>
</g>
<g font-size="2.8" fill="#0000c2">
<text x="28.1" y="36.7">Servo</text>
<text x="38.8" y="36.7">Driver</text>
<text x="54.9" y="36.7">Channel</text>
<text x="28.1" y="144.6">Servo</text>
<text x="38.8" y="144.6">Driver</text>
<text x="54.9" y="144.6">Channel</text>
</g>
<g font-size="2.8" fill="#840000">
<text x="301" y="277.9">Title:</text>
<text x="310.6" y="277.9">SERVO</text>
<text x="322.5" y="277.9">DRIVERS</text>
</g>
<g font-size="2.1" fill="#840000">
<text x="301" y="262.2">AUTONOMOUS HEXAPOD</text>
<text x="301" y="268.2">VNUHCM-University</text>
<text x="301" y="265">Design:</text>
<text x="310.4" y="265">PHUC NGUYEN</text>
<text x="324.7" y="268.2">of</text>
<text x="328.7" y="268.2">Science</text>
<text x="342.7" y="268.2">HCMUS</text>
<text x="301" y="273.7">File:</text>
<text x="301" y="271">Sheet:</text>
<text x="307.1" y="273.7">ServoDrivers.kicad_sch</text>
<text x="309.2" y="271">/Servo</text>
<text x="318.2" y="271">Drivers/</text>
<text x="301" y="281.1">Size:</text>
<text x="307.6" y="281.1">A3</text>
<text x="323" y="281.1">Date:</text>
<text x="330" y="281.1">2025-06-30</text>
<text x="386" y="281.3">Rev:</text>
<text x="392.4" y="281.3">V1.0.0</text>
<text x="301" y="283.9">KiCad</text>
<text x="308.7" y="283.9">E.D.A.</text>
<text x="316.3" y="283.9">9.0.3</text>
<text x="386" y="283.9">Id:</text>
<text x="390.1" y="283.9">5/9</text>
</g>
<g font-size="1.8" fill="#840000">
<text x="35" y="11.9">1</text>
<text x="85" y="11.9">2</text>
<text x="135" y="11.9">3</text>
<text x="185" y="11.9">4</text>
<text x="235" y="11.9">5</text>
<text x="285" y="11.9">6</text>
<text x="335" y="11.9">7</text>
<text x="385" y="11.9">8</text>
<text x="10.3" y="35.9">A</text>
<text x="408.3" y="35.9">A</text>
<text x="144.7" y="59.4">BBBlack_I2C_SCL</text>
<text x="320.5" y="56.8">PCA_CH0_1</text>
<text x="320.5" y="59.4">PCA_CH0_2</text>
<text x="320.5" y="54.3">PCA_CH0_0</text>
<text x="365" y="54.3">PCA_CH0_8</text>
<text x="144.6" y="61.9">BBBlack_I2C_SDA</text>
<text x="320.5" y="61.9">PCA_CH0_3</text>
<text x="320.5" y="78.4">PCA_CH0_4</text>
<text x="320.5" y="81">PCA_CH0_5</text>
<text x="320.5" y="83.5">PCA_CH0_6</text>
<text x="10.3" y="85.9">B</text>
<text x="320.5" y="86">PCA_CH0_7</text>
<text x="408.2" y="85.9">B</text>
<text x="10.3" y="135.9">C</text>
<text x="408.2" y="135.9">C</text>
<text x="321.8" y="159.7">PCA_CH1_0</text>
<text x="365" y="159.7">PCA_CH1_8</text>
<text x="145.9" y="167.3">BBBlack_I2C_SDA</text>
<text x="145.9" y="164.8">BBBlack_I2C_SCL</text>
<text x="321.8" y="167.3">PCA_CH1_3</text>
<text x="321.8" y="164.8">PCA_CH1_2</text>
<text x="321.8" y="162.2">PCA_CH1_1</text>
<text x="10.3" y="185.9">D</text>
<text x="321.8" y="183.8">PCA_CH1_4</text>
<text x="408.2" y="185.9">D</text>
<text x="321.8" y="191.5">PCA_CH1_7</text>
<text x="321.8" y="186.4">PCA_CH1_5</text>
<text x="321.8" y="188.9">PCA_CH1_6</text>
<text x="10.3" y="235.9">E</text>
<text x="408.3" y="235.9">E</text>
<text x="10.3" y="285.9">F</text>
<text x="35" y="286.9">1</text>
<text x="85" y="286.9">2</text>
<text x="135" y="286.9">3</text>
<text x="185" y="286.9">4</text>
<text x="235" y="286.9">5</text>
<text x="285" y="286.9">6</text>
<text x="335" y="286.9">7</text>
<text x="385" y="286.9">8</text>
<text x="408.3" y="285.9">F</text>
</g>
<g font-size="1.8" fill="#006464">
<text x="190.1" y="44">+3.3V</text>
<text x="243.4" y="44">+3.3V</text>
<text x="195.2" y="51.7">U3</text>
<text x="310.5" y="51.9">R32</text>
<text x="354.9" y="51.9">R36</text>
<text x="180.8" y="59.3">SCL</text>
<text x="195.2" y="54.2">PCA9685PW</text>
<text x="199.6" y="59.3">PWM0</text>
<text x="239" y="58.3">C23</text>
<text x="250.2" y="54.2">10uF</text>
<text x="258.1" y="58">C25</text>
<text x="269.2" y="54.2">100nF</text>
<text x="37.7" y="61.8">+3.3V</text>
<text x="54.2" y="61.8">+3.3V</text>
<text x="70.7" y="61.8">+3.3V</text>
<text x="87.2" y="61.8">+3.3V</text>
<text x="103.7" y="61.8">+3.3V</text>
<text x="120.2" y="61.8">+3.3V</text>
<text x="180.8" y="61.8">SDA</text>
<text x="180.8" y="64.4">EXTCLK</text>
<text x="193.9" y="60.2" transform="rotate(-90 193.9 60.2)">VDD</text>
<text x="199.6" y="61.8">PWM1</text>
<text x="199.6" y="64.4">PWM2</text>
<text x="309.7" y="64.6">220Ohm</text>
<text x="354.1" y="64.6">220Ohm</text>
<text x="165.1" y="69.4">10kOhm</text>
<text x="180.8" y="66.9">~{OE}</text>
<text x="199.6" y="66.9">PWM3</text>
<text x="199.6" y="69.4">PWM4</text>
<text x="199.6" y="72">PWM5</text>
<text x="244.3" y="72">GND</text>
<text x="43.2" y="73.3">TP1</text>
<text x="59.7" y="73.3">TP3</text>
<text x="76.2" y="73.3">TP5</text>
<text x="92.7" y="73.3">TP7</text>
<text x="109.2" y="73.3">TP9</text>
<text x="125.7" y="73.3">TP11</text>
<text x="156.5" y="73.3">R30</text>
<text x="199.6" y="74.5">PWM6</text>
<text x="199.6" y="77.1">PWM7</text>
<text x="310.5" y="76">R33</text>
<text x="43.2" y="82.1">10kOhm</text>
<text x="59.7" y="82.1">10kOhm</text>
<text x="76.2" y="82.1">10kOhm</text>
<text x="92.7" y="82.1">10kOhm</text>
<text x="109.2" y="82.1">10kOhm</text>
<text x="125.7" y="82.1">10kOhm</text>
<text x="180.8" y="82.1">A0</text>
<text x="199.6" y="79.6">PWM8</text>
<text x="199.6" y="82.1">PWM9</text>
<text x="34.6" y="86">R18</text>
<text x="51.1" y="86">R20</text>
<text x="67.6" y="86">R22</text>
<text x="84.1" y="86">R24</text>
<text x="100.6" y="86">R26</text>
<text x="117.1" y="86">R28</text>
<text x="152.9" y="84.7">GND</text>
<text x="160.5" y="84.7">GND</text>
<text x="180.8" y="84.7">A1</text>
<text x="180.8" y="87.2">A2</text>
<text x="180.8" y="89.8">A3</text>
<text x="198.4" y="84.7">PWM10</text>
<text x="198.4" y="87.2">PWM11</text>
<text x="198.4" y="89.8">PWM12</text>
<text x="309.7" y="88.7">220Ohm</text>
<text x="180.8" y="92.3">A4</text>
<text x="180.8" y="94.8">A5</text>
<text x="198.4" y="92.3">PWM13</text>
<text x="198.4" y="94.8">PWM14</text>
<text x="38.6" y="97.4">GND</text>
<text x="55.1" y="97.4">GND</text>
<text x="71.6" y="97.4">GND</text>
<text x="88.1" y="97.4">GND</text>
<text x="104.6" y="97.4">GND</text>
<text x="121.2" y="97.4">GND</text>
<text x="193.9" y="98.6" transform="rotate(-90 193.9 98.6)">VSS</text>
<text x="198.4" y="97.4">PWM15</text>
<text x="191" y="112.6">GND</text>
<text x="191.4" y="149.5">+3.3V</text>
<text x="244.7" y="149.5">+3.3V</text>
<text x="196.5" y="157.1">U4</text>
<text x="196.5" y="159.6">PCA9685PW</text>
<text x="251.5" y="159.6">10uF</text>
<text x="270.5" y="159.6">100nF</text>
<text x="311.7" y="157.3">R34</text>
<text x="354.9" y="157.3">R37</text>
<text x="37.7" y="167.2">+3.3V</text>
<text x="54.2" y="167.2">+3.3V</text>
<text x="70.7" y="167.2">+3.3V</text>
<text x="87.2" y="167.2">+3.3V</text>
<text x="103.7" y="167.2">+3.3V</text>
<text x="120.2" y="167.2">+3.3V</text>
<text x="182.1" y="164.7">SCL</text>
<text x="182.1" y="167.2">SDA</text>
<text x="195.2" y="165.6" transform="rotate(-90 195.2 165.6)">VDD</text>
<text x="200.9" y="164.7">PWM0</text>
<text x="200.9" y="167.2">PWM1</text>
<text x="240.3" y="163.7">C24</text>
<text x="259.3" y="163.4">C26</text>
<text x="182.1" y="169.8">EXTCLK</text>
<text x="182.1" y="172.3">~{OE}</text>
<text x="200.9" y="169.8">PWM2</text>
<text x="200.9" y="172.3">PWM3</text>
<text x="311" y="170">220Ohm</text>
<text x="354.1" y="170">220Ohm</text>
<text x="43.2" y="178.7">TP2</text>
<text x="59.7" y="178.7">TP4</text>
<text x="76.2" y="178.7">TP6</text>
<text x="92.7" y="178.7">TP8</text>
<text x="109.2" y="178.7">TP10</text>
<text x="125.7" y="178.7">TP12</text>
<text x="157.7" y="178.7">R31</text>
<text x="166.4" y="174.9">10kOhm</text>
<text x="200.9" y="174.9">PWM4</text>
<text x="200.9" y="177.4">PWM5</text>
<text x="200.9" y="179.9">PWM6</text>
<text x="245.6" y="177.4">GND</text>
<text x="200.9" y="182.5">PWM7</text>
<text x="200.9" y="185">PWM8</text>
<text x="311.7" y="181.5">R35</text>
<text x="34.6" y="191.4">R19</text>
<text x="43.2" y="187.6">10kOhm</text>
<text x="51.1" y="191.4">R21</text>
<text x="59.7" y="187.6">10kOhm</text>
<text x="67.6" y="191.4">R23</text>
<text x="76.2" y="187.6">10kOhm</text>
<text x="84.1" y="191.4">R25</text>
<text x="92.7" y="187.6">10kOhm</text>
<text x="100.6" y="191.4">R27</text>
<text x="109.2" y="187.6">10kOhm</text>
<text x="117.1" y="191.4">R29</text>
<text x="125.7" y="187.6">10kOhm</text>
<text x="154.2" y="190.1">GND</text>
<text x="161.8" y="190.1">GND</text>
<text x="182.1" y="187.6">A0</text>
<text x="182.1" y="190.1">A1</text>
<text x="199.7" y="190.1">PWM10</text>
<text x="200.9" y="187.6">PWM9</text>
<text x="182.1" y="192.6">A2</text>
<text x="182.1" y="195.2">A3</text>
<text x="182.1" y="197.7">A4</text>
<text x="199.7" y="192.6">PWM11</text>
<text x="199.7" y="195.2">PWM12</text>
<text x="199.7" y="197.7">PWM13</text>
<text x="311" y="194.2">220Ohm</text>
<text x="38.6" y="202.8">GND</text>
<text x="55.1" y="202.8">GND</text>
<text x="71.6" y="202.8">GND</text>
<text x="88.1" y="202.8">GND</text>
<text x="104.6" y="202.8">GND</text>
<text x="121.2" y="202.8">GND</text>
<text x="182.1" y="200.3">A5</text>
<text x="195.2" y="204" transform="rotate(-90 195.2 204)">VSS</text>
<text x="199.7" y="200.3">PWM14</text>
<text x="199.7" y="202.8">PWM15</text>
<text x="192.3" y="218">GND</text>
</g>
<g font-size="1.8" fill="#0f0f0f">
<text x="298.4" y="53">CH0_0</text>
<text x="344.2" y="53">CH0_8</text>
<text x="216.1" y="58.1">CH0_0</text>
<text x="298.4" y="58.1">CH0_2</text>
<text x="298.4" y="55.5">CH0_1</text>
<text x="216.1" y="63.2">CH0_2</text>
<text x="216.1" y="65.7">CH0_3</text>
<text x="216.1" y="60.6">CH0_1</text>
<text x="298.4" y="60.6">CH0_3</text>
<text x="216.1" y="68.2">CH0_4</text>
<text x="216.1" y="70.8">CH0_5</text>
<text x="216.1" y="73.3">CH0_6</text>
<text x="216.1" y="75.9">CH0_7</text>
<text x="298.4" y="77.1">CH0_4</text>
<text x="35.6" y="78.4">A0_0</text>
<text x="52.1" y="78.4">A0_1</text>
<text x="68.6" y="78.4">A0_2</text>
<text x="85.1" y="78.4">A0_3</text>
<text x="101.6" y="78.4">A0_4</text>
<text x="118.1" y="78.4">A0_5</text>
<text x="170.2" y="83.5">A0_1</text>
<text x="170.2" y="80.9">A0_0</text>
<text x="216.1" y="78.4">CH0_8</text>
<text x="298.4" y="82.2">CH0_6</text>
<text x="298.4" y="79.7">CH0_5</text>
<text x="170.2" y="88.6">A0_3</text>
<text x="170.2" y="86">A0_2</text>
<text x="298.4" y="84.7">CH0_7</text>
<text x="170.2" y="91.1">A0_4</text>
<text x="170.2" y="93.6">A0_5</text>
<text x="299.7" y="158.4">CH1_0</text>
<text x="299.7" y="160.9">CH1_1</text>
<text x="344.2" y="158.4">CH1_8</text>
<text x="217.3" y="166">CH1_1</text>
<text x="217.3" y="163.5">CH1_0</text>
<text x="299.7" y="166">CH1_3</text>
<text x="299.7" y="163.5">CH1_2</text>
<text x="217.3" y="168.6">CH1_2</text>
<text x="217.3" y="173.6">CH1_4</text>
<text x="217.3" y="171.1">CH1_3</text>
<text x="217.3" y="176.2">CH1_5</text>
<text x="217.3" y="178.7">CH1_6</text>
<text x="35.6" y="183.8">A1_0</text>
<text x="52.1" y="183.8">A1_1</text>
<text x="68.6" y="183.8">A1_2</text>
<text x="85.1" y="183.8">A1_3</text>
<text x="101.6" y="183.8">A1_4</text>
<text x="118.1" y="183.8">A1_5</text>
<text x="217.3" y="181.3">CH1_7</text>
<text x="217.3" y="183.8">CH1_8</text>
<text x="299.7" y="185.1">CH1_5</text>
<text x="299.7" y="182.5">CH1_4</text>
<text x="171.4" y="191.4">A1_2</text>
<text x="171.4" y="188.9">A1_1</text>
<text x="171.4" y="186.3">A1_0</text>
<text x="299.7" y="190.2">CH1_7</text>
<text x="299.7" y="187.6">CH1_6</text>
<text x="171.4" y="194">A1_3</text>
<text x="171.4" y="196.5">A1_4</text>
<text x="171.4" y="199">A1_5</text>
</g>
<g font-size="1.8" fill="#a90000">
<text x="176.5" y="58.2">26</text>
<text x="192.8" y="54.7" transform="rotate(-90 192.8 54.7)">28</text>
<text x="207.6" y="58.2">6</text>
<text x="176.5" y="60.7">27</text>
<text x="176.5" y="63.2">25</text>
<text x="176.5" y="65.8">23</text>
<text x="207.6" y="60.7">7</text>
<text x="207.6" y="63.2">8</text>
<text x="207.6" y="65.8">9</text>
<text x="207" y="68.3">10</text>
<text x="207" y="70.9">11</text>
<text x="207" y="73.4">12</text>
<text x="207" y="75.9">13</text>
<text x="177.1" y="81">1</text>
<text x="177.1" y="83.6">2</text>
<text x="207" y="78.5">15</text>
<text x="207" y="81">16</text>
<text x="207" y="83.6">17</text>
<text x="177.1" y="86.1">3</text>
<text x="177.1" y="88.6">4</text>
<text x="207" y="86.1">18</text>
<text x="207" y="88.6">19</text>
<text x="176.5" y="93.7">24</text>
<text x="177.1" y="91.2">5</text>
<text x="207" y="91.2">20</text>
<text x="207" y="93.7">21</text>
<text x="207" y="96.3">22</text>
<text x="192.8" y="102.9" transform="rotate(-90 192.8 102.9)">14</text>
<text x="194.1" y="160.1" transform="rotate(-90 194.1 160.1)">28</text>
<text x="177.8" y="163.6">26</text>
<text x="177.8" y="166.1">27</text>
<text x="208.8" y="163.6">6</text>
<text x="208.8" y="166.1">7</text>
<text x="177.8" y="168.7">25</text>
<text x="177.8" y="171.2">23</text>
<text x="208.2" y="173.7">10</text>
<text x="208.8" y="168.7">8</text>
<text x="208.8" y="171.2">9</text>
<text x="208.2" y="176.3">11</text>
<text x="208.2" y="178.8">12</text>
<text x="208.2" y="181.4">13</text>
<text x="208.2" y="183.9">15</text>
<text x="178.4" y="186.4">1</text>
<text x="178.4" y="189">2</text>
<text x="178.4" y="191.5">3</text>
<text x="208.2" y="186.4">16</text>
<text x="208.2" y="189">17</text>
<text x="208.2" y="191.5">18</text>
<text x="178.4" y="194.1">4</text>
<text x="178.4" y="196.6">5</text>
<text x="208.2" y="194.1">19</text>
<text x="208.2" y="196.6">20</text>
<text x="177.8" y="199.1">24</text>
<text x="208.2" y="199.1">21</text>
<text x="208.2" y="201.7">22</text>
<text x="194.1" y="208.3" transform="rotate(-90 194.1 208.3)">14</text>
</g>
<g font-size="1.8" fill="#008484">
<text x="250.2" y="56.7">25V</text>
<text x="250.2" y="59.3">0603</text>
<text x="269.2" y="56.7">50V</text>
<text x="269.2" y="59.3">0603</text>
<text x="250.2" y="61.8">10%</text>
<text x="269.2" y="61.8">10%</text>
<text x="165.1" y="72">1/10W</text>
<text x="309.6" y="67.2">1/10W</text>
<text x="309.6" y="69.7">1206</text>
<text x="309.7" y="72">5%</text>
<text x="354.1" y="67.2">1/10W</text>
<text x="354.1" y="69.7">1206</text>
<text x="354.2" y="72">5%</text>
<text x="165.1" y="77.1">1%</text>
<text x="165.1" y="74.5">0603</text>
<text x="43.2" y="89.8">1%</text>
<text x="43.2" y="84.7">1/10W</text>
<text x="43.2" y="87.2">0603</text>
<text x="59.7" y="89.8">1%</text>
<text x="59.7" y="84.7">1/10W</text>
<text x="59.7" y="87.2">0603</text>
<text x="76.2" y="89.8">1%</text>
<text x="76.2" y="84.7">1/10W</text>
<text x="76.2" y="87.2">0603</text>
<text x="92.7" y="89.8">1%</text>
<text x="92.7" y="84.7">1/10W</text>
<text x="92.7" y="87.2">0603</text>
<text x="109.2" y="89.8">1%</text>
<text x="109.2" y="84.7">1/10W</text>
<text x="109.2" y="87.2">0603</text>
<text x="125.7" y="89.8">1%</text>
<text x="125.7" y="84.7">1/10W</text>
<text x="125.7" y="87.2">0603</text>
<text x="309.6" y="91.3">1/10W</text>
<text x="309.6" y="93.8">1206</text>
<text x="309.7" y="96.1">5%</text>
<text x="251.5" y="162.2">25V</text>
<text x="251.5" y="164.7">0603</text>
<text x="251.5" y="167.2">10%</text>
<text x="270.5" y="162.2">50V</text>
<text x="270.5" y="164.7">0603</text>
<text x="270.5" y="167.2">10%</text>
<text x="310.9" y="172.6">1/10W</text>
<text x="354.1" y="172.6">1/10W</text>
<text x="166.4" y="177.4">1/10W</text>
<text x="166.4" y="179.9">0603</text>
<text x="310.9" y="175.1">1206</text>
<text x="311" y="177.4">5%</text>
<text x="354.1" y="175.1">1206</text>
<text x="354.2" y="177.4">5%</text>
<text x="166.4" y="182.5">1%</text>
<text x="43.2" y="190.1">1/10W</text>
<text x="59.7" y="190.1">1/10W</text>
<text x="76.2" y="190.1">1/10W</text>
<text x="92.7" y="190.1">1/10W</text>
<text x="109.2" y="190.1">1/10W</text>
<text x="125.7" y="190.1">1/10W</text>
<text x="43.2" y="195.2">1%</text>
<text x="43.2" y="192.6">0603</text>
<text x="59.7" y="195.2">1%</text>
<text x="59.7" y="192.6">0603</text>
<text x="76.2" y="195.2">1%</text>
<text x="76.2" y="192.6">0603</text>
<text x="92.7" y="195.2">1%</text>
<text x="92.7" y="192.6">0603</text>
<text x="109.2" y="195.2">1%</text>
<text x="109.2" y="192.6">0603</text>
<text x="125.7" y="195.2">1%</text>
<text x="125.7" y="192.6">0603</text>
<text x="310.9" y="196.7">1/10W</text>
<text x="310.9" y="199.2">1206</text>
<text x="311" y="201.5">5%</text>
</g>
</svg>
